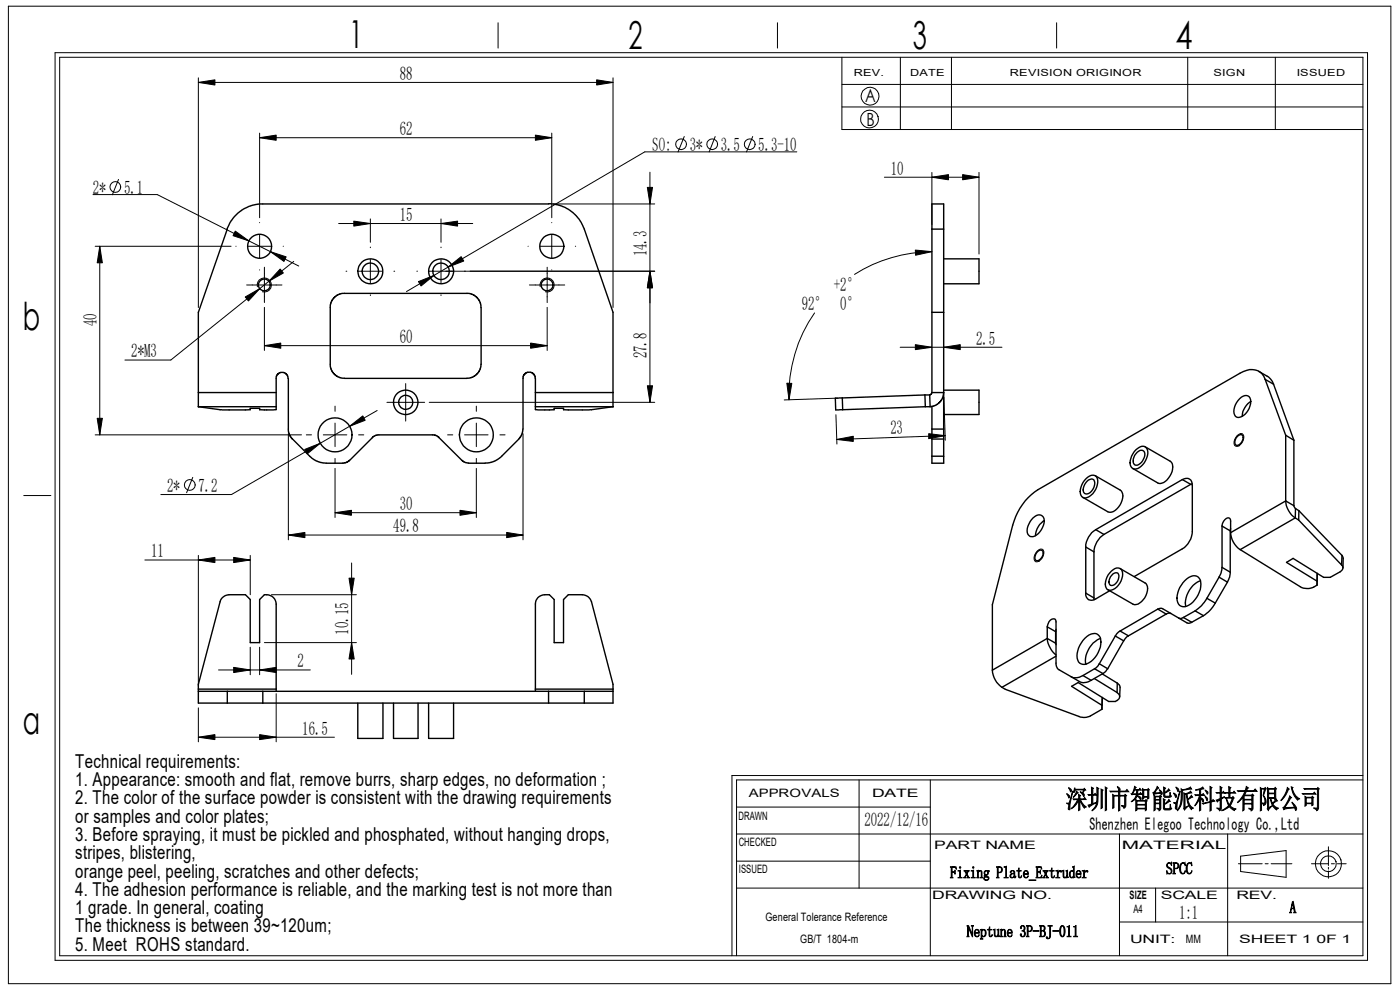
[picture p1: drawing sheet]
<svg xmlns="http://www.w3.org/2000/svg" width="297mm" height="210mm" viewBox="0 0 297 210" stroke-linecap="round" stroke-linejoin="round" font-family="sans-serif">
<g fill="none" stroke="#000" stroke-width=".21">
<path d="M1.8 1.3h293.3v207.4h-293.3zM11.7 11.2h278.4v192.5h-278.4zM12.7 12.1h276.4v190.6h-276.4zM42.1 17.5l3.5-.6v1.1zM42.1 17.5h87.9M42.1 16.5v48.7M105.7 4.8v5.4M126.6 16.9l3.4 .6-3.4 .5zM130 16.5v48.7M164.9 4.8v5.4M178.6 17.9h110.5M178.6 12.1v15.4h110.5"/>
<path d="M191 12.1v15.4M201.8 12.1v15.4M224.2 4.8v5.4M252 12.1v15.4M270.6 12.1v15.4M25.1 38.1l-1.3 3.2M55.1 29.2l3.5-.5v1.1zM55.1 28.2v18M55.1 29.2h62M113.6 28.7l3.5 .5-3.5 .6zM117.1 28.2v18M137.3 39.8h1.1l-.5 3.5z"/>
<path d="M137.9 36.5v48.8M145.2 29l-1.4 3.2M151.7 29l-1.2 3.2M159.7 29l-1.3 3.2M169 32.2h-32.2l-50.6 29.6M178.6 22.7h110.5M187.6 37.6h20.1M197.7 37.6l3.5-.6v1.1zM197.7 36.6v11M204.2 37l3.5 .6-3.5 .5zM207.7 36.6v17.3M19.7 41.3h13.7l30 15.1"/>
<path d="M20.2 52.2h28.8M21.2 52.2l.5 3.6h-1.1zM21.2 52.2v40M49.9 49l2.9 2.1-3.4-1.1zM50 52.2h.1M52.6 52.2h5M55.1 47.2h.1M55.1 49.7v5M55.1 57.2v.1M56.1 56.7v7.5M57.4 53.4l3.3 1.1-.5 1zM59.4 57.1l.7 .8-3 1.7z"/>
<path d="M60.1 52.2h.1M62.3 55.5l-26.1 20.9h-9.7M71.8 47.4h28.5M73.4 57.5h.2M75.1 46.9l3.5 .5-3.5 .6zM76.1 57.5h5M78.6 46.4v5M78.6 52.4v.1M78.6 55v5M83.6 57.5h.1M88.4 57.5h.2M88.8 59.7l3.3-1.3-2.8 2.3z"/>
<path d="M91.1 57.5h47.8M93.6 47.4l3.5-.5v1.1zM93.6 46.4v5M93.6 52.4v.1M93.6 55v5M95.1 56.6l2.7-2.2 .6 1zM112 52.2h.1M114.6 52.2h4.9M116.1 56.7v7.5M117.1 47.2h.1M117.1 49.7v5M117.1 57.2v.1"/>
<path d="M117.4 43.3h21.5M122 52.2h.1M137.9 57.5l.5 3.5h-1.1zM194.2 53l3.5 .4-3.5 .7zM197.7 53.4a31.3 31.3 0 0 0-16.4 4.8M52 63l3.1-1.8-2.4 2.6zM52.3 60.5h7.5M54.6 60.8a1.5 1.5 0 0 1 1.3-1.9 1.5 1.5 0 0 1 1.7 1.7 1.5 1.5 0 0 1-1.9 1.3M56.1 73.3l3.5-.5v1.1zM56.1 65.2v9.1M56.1 73.3h60M78.6 62.5v.2"/>
<path d="M93.6 62.5v.2M112.3 60.5h7.5M112.6 72.8l3.5 .5-3.5 .6zM114.6 60.8a1.5 1.5 0 0 1 1.3-1.9 1.5 1.5 0 0 1 1.6 1.6 1.5 1.5 0 0 1-1.8 1.4M116.1 65.2v9.1M172.8 66.4a30.5 30.5 0 0 0-5.4 18.4M191 73.7h21.6M194.2 73.1l3.5 .6-3.5 .5zM200.2 73.7l3.5-.6v1.1zM20.2 92.2h43.8M20.6 88.7h1.1l-.5 3.5zM61.2 92v22.5"/>
<path d="M64.6 95.3l3.3-1.3-2.7 2.3zM65 92.2h1.1M68.6 92.2h5M71.1 86.1v1.1M71.1 89.7v5M71.1 97.2v1.1M71.1 99.4v10.4M74.2 90.4l2.8-2.2 .5 1zM76.1 92.2h1.1M80 87.1l-30.9 17.8h-15M82.1 85.3h8M86.1 81.4v7.9"/>
<path d="M91.1 85.3h47.8M95 92.2h1.1M98.6 92.2h4.9M101 86.1v1.1M101 89.7v5M101 97.2v1.1M101 99.4v10.4M106 92.2h1.1M111 92v22.5M137.3 81.8h1.1l-.5 3.5zM166.9 81.3h1.1l-.6 3.5zM177.3 88l.2 6.2"/>
<path d="M177.5 93.2l3.5-.7v1.1zM177.7 84.5l-11.3 .3M197 92l3.5 .4-3.5 .6zM200.2 84.2l.3 9.2M200.5 92.4l-23 .8M262.5 92.4l.7-.5 .3 .1a1.7 1.7 0 0 1-.7 2.6l-.6 .1a1.53 1.53 0 0 1 .3-2.3zM5 105.1h5.8M30.7 118.8h22.4M40.9 101.3l-1.3 3.2M42.1 118.8l3.5-.6v1.1zM42.1 117.8v27.8M49.6 118.2l3.5 .6-3.5 .5z"/>
<path d="M53.1 117.8v8.4M61.2 113.5l3.5-.6v1.1zM61.2 113.5h49.8M71.1 108.8l3.4-.6v1.1zM71.1 108.8h29.9M74.6 119.4v23.6M97.6 108.2l3.4 .6-3.4 .5zM107.5 112.9l3.5 .6-3.5 .5zM220 116.9l.8-.4h.3a1.66 1.66 0 0 1-.7 2.5l-.6 .2a1.53 1.53 0 0 1 .2-2.3zM53.1 137.3v5.8M55.1 137.3v5.8M56.1 136.3h19.5"/>
<path d="M57.6 126.2h18M74 122.6h1.1l-.5 3.6zM74.6 136.3l.5 3.5h-1.1zM42.1 156.4l3.5-.6v1.1zM42.1 150.2v7.2M42.1 156.4h28.9M46.4 142.1h19.4M49.6 141.6l3.5 .5-3.5 .6zM55.1 155.8l3.5 .6-3.5 .5zM55.1 142.1l3.5-.5v1.1zM58.6 147.2v10.2M156.3 171.2h41.1"/>
<path d="M156.3 176.9h132.8M182.2 165.4v23M197.4 165.4v37.3M237.5 176.9v25.8M260.4 176.9v25.8M281.8 179.6v4M289.1 165.4h-132.8v37.3M289.1 164.5h-133.8v38.2M156.3 182.7h41.1M156.3 188.4h132.8M237.5 195.6h51.6M245.2 188.4v7.2"/>
<path d="M262.7 183.2h5.1M263.2 181.6l9.6-1.2v5.7l-9.6-1.2zM268.4 183.2h.6M269.7 183.2h4.4M278.2 183.2h3.6M281.8 184v.4M281.8 184.7v1.6M282.4 183.2h.7M283.7 183.2h1.9"/>
<circle cx="24.5" cy="39.7" r="1.14"/>
<circle cx="144.5" cy="30.6" r="1.14"/>
<circle cx="151.1" cy="30.6" r="1.14"/>
<circle cx="159" cy="30.6" r="1.14"/>
<circle cx="184.5" cy="25.3" r="1.89"/>
<circle cx="184.6" cy="20.4" r="1.88"/>
<circle cx="40.3" cy="102.9" r="1.14"/>
<circle cx="281.8" cy="183.2" r="1.68"/>
<circle cx="281.8" cy="183.2" r="2.78"/>
</g>
<g fill="none" stroke="#000" stroke-width=".3">
<path d="M48.2 48.6l-6.1 17.7v17M116.4 43.3h-61.5l-2.1 .5-2.1 1.2-1.6 1.8-.9 1.8M116.4 43.2l2 .3 1.6 .6 2 1.4 1.2 1.6 .7 1.4 6.1 17.8v17M197.7 48.6v-5.3h2.5v5.3M197.7 48.6v34.7M197.7 48.6h2.5M200.2 54.9h7.5v5.3h-7.5M200.2 48.6v42.4M70.9 63.1l.7-.5 1-.4h26.9l1 .4 1 .8 .5 1.3 .1 12.6-.4 1.4-.9 1-1.3 .5-26.4 .1-1.5-.4-1-.9-.5-1.3v-13l.3-.9zM197.7 66.3h2.5M267 78.8a4.8 4.8 0 0 1 3.2 2.7M42.1 83.3v3"/>
<path d="M42.1 86.3l5.1 .7 5.9-.1v-.3h2v.3l2.9 .1 .6-.1v-.6M42.1 83.3h16.5M42.1 86.3h16.5M58.6 83.3v3M61.1 80.3l-.2-.8-.6-.5h-.8l-.7 .4-.2 .5v3.4M61.2 80.3v11.2l.3 1 .5 .6M62.1 93.1l3.8 3.8 1.3 .9 1.9 .5h3.6l1.3-.5 5.2-5.2 .5-.3 12.4-.1 .9 .5 5.2 5.1 .6 .3 .6 .1M110.9 91l-.1 .9-.5 1-4.6 4.5-1.2 .6-1 .2-4.1 .1M113.5 80.3l-.2-.8-.7-.5h-.7l-.4 .2-.5 .7v11.1M113.6 83.3v3M113.6 80.3v3M113.6 83.3h16.4"/>
<path d="M113.6 86.3h16.5M130 83.3v3l-5 .7-5.5-.1v-.3h-1.9v.3l-3.5 .1-.5-.1v-.6M178.7 84.4l-1.5 .1 .1 2.5 1.5-.1M178.7 84.4l.1 2.5M196.2 83.8l.1 2.5M196.2 83.8l-17.5 .6M196.2 83.8h1M196.3 86.3l-17.5 .6M196.3 86.3h1M197.2 83.8l.1 2.5M197.7 83.3l2.5 .1-.2 1-.5 .8-1.1 .8-1.1 .3M197.7 83.3l-.1 .2-.4 .3"/>
<path d="M197.7 91v2.1M197.7 96.8v1.5h2.5v-1.5M197.7 86.2v4.8M197.7 93.1v3.7M197.7 91h2.5M197.7 93.1h2.5M197.7 96.8h2.5M200.2 91v2.1M200.2 82.8h7.5v5.1h-7.5M200.2 93.1v3.7M241 95.4l.3-.3a1.23 1.23 0 0 1 1.6-.4 1.23 1.23 0 0 1 .6 1.5 3.8 3.8 0 0 1-2.5 3.3 1.23 1.23 0 0 1-1.2-1.8l.3-1zM241.3 95.9a.92 .92 0 0 1 1.3-.3 .92 .92 0 0 1 .2 1.3l-.4 .8-.5 .6a.78 .78 0 0 1-1 .4 .78 .78 0 0 1-.5-.9l.3-1.2z"/>
<path d="M243 94.8l5.2 3a2.37 2.37 0 0 1 0 3.2 2.23 2.23 0 0 1-2.6 1.4l-5.3-3M262.6 92.5a.63 .63 0 0 1 .9-.2 .63 .63 0 0 1 .2 .8l-.6 1a.68 .68 0 0 1-1 .3 .68 .68 0 0 1-.1-1.1zM263 84.6a1.33 1.33 0 0 1 2.2-.2 3.4 3.4 0 0 1-2.6 4.2 1.48 1.48 0 0 1-.7-2.3l.4-.9zM265.3 85.1a4.1 4.1 0 0 0-1.8 3.2M268.4 80.5a3.1 3.1 0 0 0-4.7-1.7l-43.5 25.1a13 13 0 0 0-5.4 7.5l-4.3 16.9v13.9M268.4 80.5l4.4 11.8M268.4 80.5l1.8 1M270.2 81.5l4.3 11.9M272.8 92.3v14M272.8 92.3l1.7 1.1M274.5 93.4v13.9M219.2 109.9a1.35 1.35 0 0 1 2.2-.2 3.6 3.6 0 0 1-2.2 4.1 1.21 1.21 0 0 1-1.3-1.7l.6-1.4z"/>
<path d="M220.2 116.9a.64 .64 0 0 1 .9-.1 .64 .64 0 0 1 .2 .8l-.6 1a.67 .67 0 0 1-1 .3 .67 .67 0 0 1-.1-1zM221.5 110.4a4 4 0 0 0-1.8 3.2M230.3 116v9.8M230.3 116l1.8 1.1M230.4 101.6a1.49 1.49 0 0 1 2.3-.4 3.4 3.4 0 0 1-2.7 4.4 1.51 1.51 0 0 1-.7-2.3l.4-.9zM230.6 102.1l.3-.3a.8 .8 0 0 1 1-.1 .8 .8 0 0 1 .3 1 2.22 2.22 0 0 1-1.8 2.1 1.06 1.06 0 0 1-.4-1.7zM232.1 117.1v9.7M232.4 100.9l5.3 3.1a2.37 2.37 0 0 1-.1 3.1l-.6 .8a1.7 1.7 0 0 1-2 .6l-5.3-3M232.5 112.4a4.4 4.4 0 0 0-2.2 3.6M232.5 112.4l1.7 1M234.2 113.4a4.7 4.7 0 0 0-2.1 3.7M250.8 101.7a1.3 1.3 0 0 1 1.5-.1 1.3 1.3 0 0 1 .6 1.4v9.8a4.7 4.7 0 0 1-2.1 3.6l-10.2 5.9"/>
<path d="M250.8 101.7l-18.3 10.7M250.8 101.7l1.8 1M252.6 102.7l-18.4 10.7M252.9 102.6l-.3 .1M259.2 111.6l.4-1.1a.97 .97 0 0 1 1.3-.5l.2 .5v2.5M259.2 111.6v8.8M259.2 111.6l1.8 1M261 112.6v8.8M261.1 113a4.7 4.7 0 0 0 2 3.6M261.1 112.1l-.1 .5M263.1 116.6l12.7 7.9a3.2 3.2 0 0 0 3.6-.4M272.8 106.3a4.7 4.7 0 0 0 2 3.6"/>
<path d="M272.8 106.3l-11.7 6.7M272.8 106.3l1.7 1M274.5 107.3l.3 .6M274.8 109.9l-11.7 6.7M274.8 109.9l.7 .4M274.8 107.9v2M274.8 107.9l.7 .4M275.5 110.3l9.1 9.5M275.5 108.3v2M275.5 108.3l9.2 9.5M284.6 119.8a.87 .87 0 0 1-.3 1.5l-2.1 1.2h-1.4l-6.5-4.1-1.4 .9 6.5 4M284.7 117.8l.2 .6v2.1"/>
<path d="M284.7 117.8l-.1 2M222.2 133v-.4a1.32 1.32 0 0 1 1.7-1.2l.1 .5v8.8a1.59 1.59 0 0 0 .7 1.4l2.5 1.5M222.2 135.4a5 5 0 0 0 1.8 3.5M222.2 133v2.4M222.2 135.4l-11.7 6.8M222.2 135.4l1.7 1M222.2 133l1.7 1M223.9 136.4l.1 .3M223.9 134v2.4M224 133.5l-.1 .5M224 139.2l-11.4 6.6M230.2 135.4a2.22 2.22 0 0 1 2.8-.7 2.75 2.75 0 0 1 .2 3.1 4.3 4.3 0 0 1-3.5 3.1 1.98 1.98 0 0 1-1.1-2.9l.5-1.1z"/>
<path d="M230.3 125.8l1.8 1M232.1 126.8v.4M233.5 135.5a5.1 5.1 0 0 0-3.2 5.4M235.4 125.3l-2.9 1.7a1.28 1.28 0 0 1-1.6 .2 1.28 1.28 0 0 1-.6-1.4M235.8 121.2a1.37 1.37 0 0 1 2.2-.2 3.5 3.5 0 0 1-2.6 4.2 1.33 1.33 0 0 1-.9-1.8l.6-1.4zM236.1 121.8a.72 .72 0 0 1 .9-.3 .72 .72 0 0 1 .4 .9 1.78 1.78 0 0 1-1.8 1.8 1.7 1.7 0 0 1 .5-2.4zM236.6 134.9l-3.4 5.9M236.6 134.9l1.8 1M237.6 133.9l-.7 .5-.3 .5M237.6 120.6l5.3 3.1a1.94 1.94 0 0 1 .2 2.6 2.64 2.64 0 0 1-2.7 1.9l-5.4-3.1M237.6 133.9l1.8 1M238.4 135.9l-3.4 6"/>
<path d="M239.4 134.9l-1 1M245.6 129.2l.9-.1 3.6 2M245.6 129.2l-8 4.7M245.6 129.2l1.8 1.1M247.4 130.3l-8 4.6M248.4 130.1l-.5-.1-.5 .3M250.1 131.1l2 1.1 .7-.2M251 131l-.5 .2-.4-.1M251 131l1.8 1M251.4 123.1l.4-.3a1.67 1.67 0 0 1 2.8 .2 5.1 5.1 0 0 1-3.2 5.7 1.68 1.68 0 0 1-1.7-2.3l.6-1.8zM253.5 129.6l-2.5 1.4M253.5 129.6l1.8 1"/>
<path d="M254.7 123.2a5.2 5.2 0 0 0-3.2 5.5M255.3 130.6l-2.5 1.4M256 126.9a7.2 7.2 0 0 1-2.5 2.7M256 126.9l1.8 1M257.8 127.9a7.2 7.2 0 0 1-2.5 2.7M258.6 122.4l-2.6 4.5M258.6 122.4l1.8 1.1M259.2 120.4l-.2 1.3-.4 .7M259.2 120.4l1.8 1M260.4 123.5l-2.6 4.4M261 121.4a3.8 3.8 0 0 1-.6 2.1M279.4 123.3v.8"/>
<path d="M279.4 123.3v-1.7v2.5M42.1 146.2v.4M42.1 146.2v-1l4.6-17.6a2.05 2.05 0 0 1 1.9-1.4h3.5l1 1v9.1h2v-9.1l1-1a2.09 2.09 0 0 1 2.5 1.9v18.1M42.1 146.6v2.5h6.1M42.1 146.6h6.1M42.1 146.2h16.5M48.2 149.1h7.6M48.2 146.6h7.6M48.2 146.6v2.5M55.8 146.6v2.5M55.8 149.1h60.6M55.8 146.6h60.6"/>
<path d="M58.6 146.2v.4M75.9 149.1v7.5h5.3v-7.5M83.5 149.1v7.5h5.2v-7.5M90.9 149.1v7.5h5.3v-7.5M113.6 146.2v.4M113.6 146.2v-18.1a1.95 1.95 0 0 1 2-1.9h.9l1.1 1v9.1h1.9v-9.1l1.1-1h2.9a2.04 2.04 0 0 1 2 1.4l4.5 17.6v1M113.6 146.2h16.4M116.4 149.1h7.6M116.4 146.6h7.6M116.4 146.6v2.5M124 146.6h6M124 146.6v2.5"/>
<path d="M130 146.2v.4M130 146.6v2.5h-6M210.5 142.2a4.8 4.8 0 0 0 2.1 3.6M212.6 145.8l.7 .4 15.6 5.8a2.87 2.87 0 0 0 2.5-.2l2.4-1.3M227.2 143.6l1.8 1a2.55 2.55 0 0 0 2.5-.3M229.7 143.3a2.55 2.55 0 0 1-2.5 .3M229.7 143.3l1.8 1M230.3 140.8h.2M232.2 143.9l4.8 3M232.2 141.9l-2.5 1.4M232.2 141.9l1.8 1M233.2 140.8l-.3 .5-.7 .6"/>
<path d="M233.2 140.8l1.8 1.1M233.8 149.6v.9M233.8 149.6v-1.6v2.5M233.8 143l3.2 1.9M234 142.9l-2.5 1.4M235 141.9l-1 1M237 146.9a1.01 1.01 0 0 1 .5 1.1 1.01 1.01 0 0 1-.9 .8h-1.4l-6.5-4-1.4 .8 6.5 4M237 144.9l.4 .4 .2 .5-.1 2M237 144.9v2"/>
<circle cx="55.1" cy="52.2" r="2.54"/>
<circle cx="78.6" cy="57.5" r="2.66"/>
<circle cx="78.6" cy="57.5" r="1.74"/>
<circle cx="93.6" cy="57.5" r="1.75"/>
<circle cx="93.6" cy="57.5" r="2.65"/>
<circle cx="117.1" cy="52.2" r="2.56"/>
<circle cx="56.1" cy="60.4" r="1.24"/>
<circle cx="116.1" cy="60.4" r="1.24"/>
<circle cx="71.1" cy="92.2" r="3.6"/>
<circle cx="86.1" cy="85.3" r="2.59"/>
<circle cx="86.1" cy="85.4" r="1.5"/>
<circle cx="101.1" cy="92.2" r="3.6"/>
</g>
<g fill="#000">
<path d="M42.1 17.5l3.5-.6v1.1zM126.6 16.9l3.4 .6-3.4 .5zM55.1 29.2l3.5-.5v1.1zM113.6 28.7l3.5 .5-3.5 .6zM197.7 37.6l3.5-.6v1.1zM204.2 37l3.5 .6-3.5 .5zM21.2 52.2l.5 3.6h-1.1zM49.9 49l2.9 2.1-3.4-1.1zM59.4 57.1l.7 .8-3 1.7zM57.4 53.4l3.3 1.1-.5 1zM75.1 46.9l3.5 .5-3.5 .6zM88.8 59.7l3.3-1.3-2.8 2.3z"/>
<path d="M93.6 47.4l3.5-.5v1.1zM95.1 56.6l2.7-2.2 .6 1zM137.9 57.5l.5 3.5h-1.1zM137.3 39.8h1.1l-.5 3.5zM194.2 53l3.5 .4-3.5 .7zM52 63l3.1-1.8-2.4 2.6zM56.1 73.3l3.5-.5v1.1zM112.6 72.8l3.5 .5-3.5 .6zM194.2 73.1l3.5 .6-3.5 .5zM200.2 73.7l3.5-.6v1.1zM20.6 88.7h1.1l-.5 3.5zM64.6 95.3l3.3-1.3-2.7 2.3z"/>
<path d="M74.2 90.4l2.8-2.2 .5 1zM137.3 81.8h1.1l-.5 3.5zM166.9 81.3h1.1l-.6 3.5zM177.5 93.2l3.5-.7v1.1zM197 92l3.5 .4-3.5 .6zM42.1 118.8l3.5-.6v1.1zM49.6 118.2l3.5 .6-3.5 .5zM61.2 113.5l3.5-.6v1.1zM71.1 108.8l3.4-.6v1.1zM97.6 108.2l3.4 .6-3.4 .5zM107.5 112.9l3.5 .6-3.5 .5zM74 122.6h1.1l-.5 3.6z"/>
<path d="M74.6 136.3l.5 3.5h-1.1zM42.1 156.4l3.5-.6v1.1zM49.6 141.6l3.5 .5-3.5 .6zM55.1 142.1l3.5-.5v1.1zM55.1 155.8l3.5 .6-3.5 .5z"/>
</g>
<g font-size="8.2">
<text x="74.1" y="10.2">1</text>
<text x="133.3" y="10.4">2</text>
<text x="193.7" y="10.5">3</text>
<text x="249.4" y="10.5">4</text>
<text x="4.8" y="70">b</text>
<text x="4.9" y="155.7">a</text>
</g>
<text font-size="5.6" x="226.1" y="171.4">深圳市智能派科技有限公司</text>
<g font-size="4.1">
<text x="16" y="162.9">Technical requirements:</text>
<text x="16" y="166.8">1. Appearance: smooth and flat, remove burrs, sharp edges, no deformation ;</text>
<text x="16" y="170.6">2. The color of the surface powder is consistent with the drawing requirements</text>
<text x="16" y="174.5">or samples and color plates;</text>
<text x="16" y="178.4">3. Before spraying, it must be pickled and phosphated, without hanging drops,</text>
<text x="16" y="182.2">stripes, blistering,</text>
<text x="16" y="186.1">orange peel, peeling, scratches and other defects;</text>
<text x="16" y="190">4. The adhesion performance is reliable, and the marking test is not more than</text>
<text x="16" y="193.9">1 grade. In general, coating</text>
<text x="16" y="197.7">The thickness is between 39~120um;</text>
<text x="16" y="201.6">5. Meet ROHS standard.</text>
</g>
<g font-size="4">
<text x="84.8" y="16.9">88</text>
<text x="84.8" y="28.7">62</text>
<text x="138.4" y="32.1">SO:</text>
<text x="146.3" y="32.1">3*</text>
<text x="152.9" y="32.1">3.5</text>
<text x="160.9" y="32.1">5.3-10</text>
<text x="19.7" y="41.1">2*</text>
<text x="26.3" y="41.1">5.1</text>
<text x="189" y="37">10</text>
<text x="84.8" y="46.9">15</text>
<text x="137.2" y="54.4" transform="rotate(-90 137.2 54.4)">14.3</text>
<text x="170.1" y="65.8">92° 0°</text>
<text x="176.9" y="61.8">+2°</text>
<text x="20.5" y="69.1" transform="rotate(-90 20.5 69.1)">40</text>
<text x="27.9" y="75.8">2*M3</text>
<text x="84.8" y="72.8">60</text>
<text x="137.2" y="76" transform="rotate(-90 137.2 76)">27.8</text>
<text x="207.1" y="73.1">2.5</text>
<text x="189" y="92.2" transform="rotate(-2 189 92.2)">23</text>
<text x="35.5" y="104.4">2*</text>
<text x="42.1" y="104.4">7.2</text>
<text x="83.4" y="112.9">49.8</text>
<text x="84.8" y="108.2">30</text>
<text x="32.1" y="118.2">11</text>
<text x="74" y="134.6" transform="rotate(-90 74 134.6)">10.15</text>
<text x="63.1" y="141.6">2</text>
<text x="64.1" y="155.8">16.5</text>
<text x="183.4" y="175.3">2022/12/16</text>
<text x="250.1" y="194.9">1:1</text>
</g>
<g font-size="3.9">
<text x="183.6" y="21.6">A</text>
<text x="183.8" y="26.6">B</text>
<text x="231.1" y="176">Shenzhen Elegoo Technology Co.,Ltd</text>
</g>
<g font-size="3.5">
<text x="247.4" y="185.4">SPCC</text>
<text x="201.5" y="186.3">Fixing Plate_Extruder</text>
<text x="273.6" y="193.7">A</text>
<text x="205.1" y="198.8">Neptune 3P-BJ-011</text>
</g>
<g font-size="2.5">
<text x="156.7" y="173.9">DRAWN</text>
<text x="158.8" y="169.2">APPROVALS</text>
<text x="185" y="169.2">DATE</text>
<text x="156.7" y="179.4">CHECKED</text>
<text x="156.8" y="185.1">ISSUED</text>
<text x="198.2" y="180.1">PART NAME</text>
<text x="238" y="180.1">MATERIAL</text>
<text x="197.7" y="190.7">DRAWING NO.</text>
<text x="239.6" y="190.7">SIZE</text>
<text x="246.3" y="190.7">SCALE</text>
<text x="262.3" y="190.7">REV.</text>
<text x="162.4" y="195.3">General Tolerance Reference</text>
<text x="240.5" y="193.8">A4</text>
<text x="169.8" y="199.9">GB/T 1804-m</text>
<text x="239.7" y="199.9">UNIT:</text>
<text x="251.5" y="199.9">MM</text>
<text x="262.9" y="199.9">SHEET 1</text>
<text x="279.3" y="199.9">0F 1</text>
</g>
<g font-size="2.1">
<text x="181.1" y="16.1">REV.</text>
<text x="193.1" y="16.1">DATE</text>
<text x="214.2" y="16.1">REVISION ORIGINOR</text>
<text x="257.4" y="16.1">SIGN</text>
<text x="275.1" y="16.1">ISSUED</text>
</g>
</svg>
